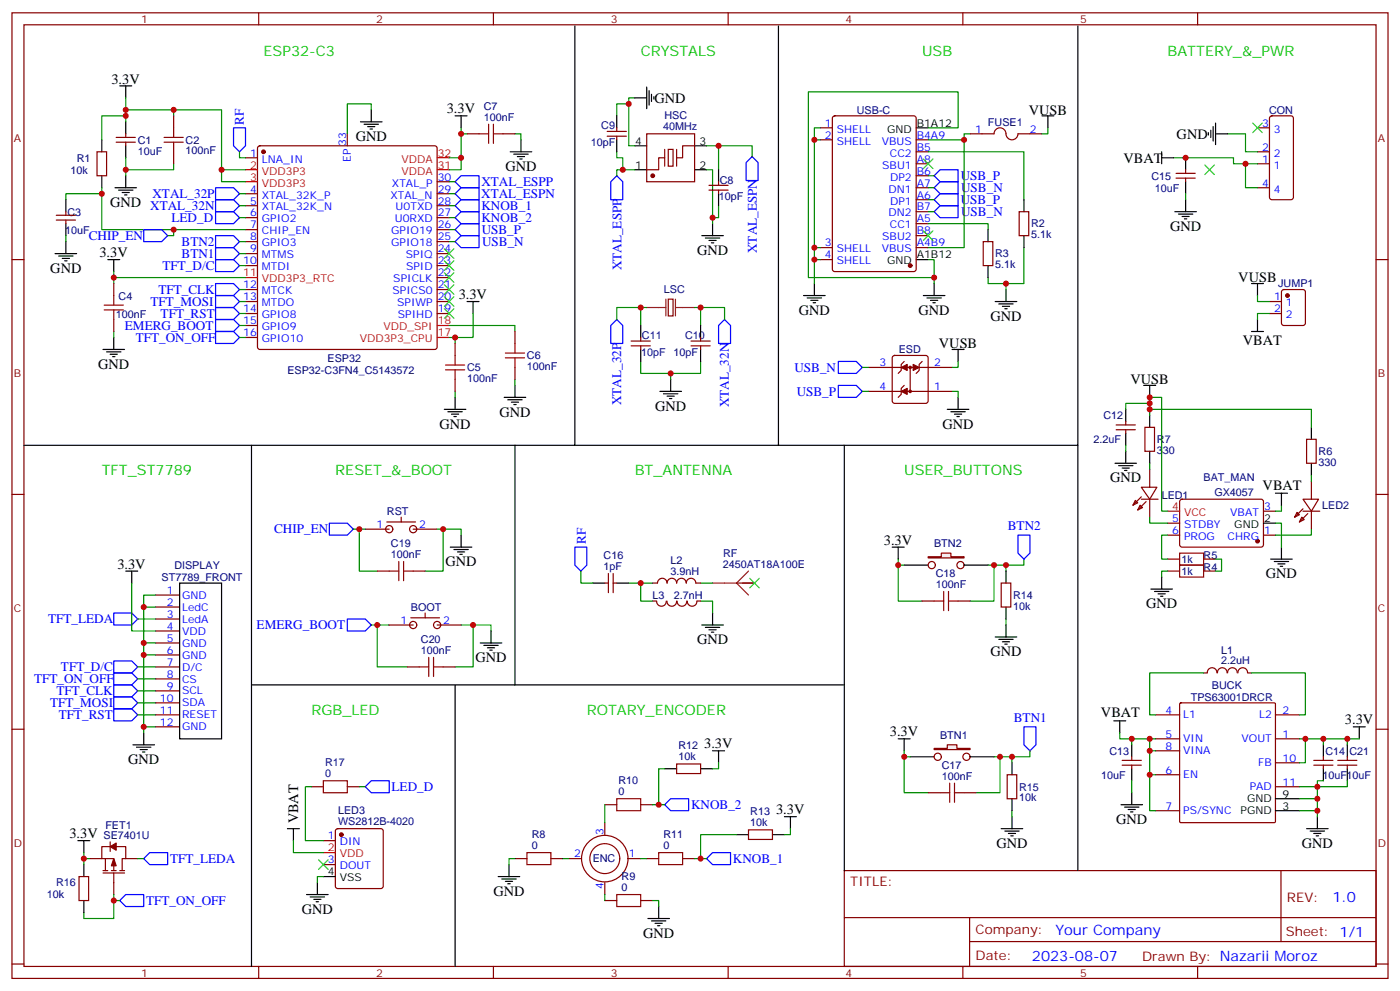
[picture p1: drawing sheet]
<svg xmlns="http://www.w3.org/2000/svg" width="412mm" height="292mm" viewBox="0 0 412 292" stroke-linecap="round" stroke-linejoin="round" font-family="sans-serif">
<g fill="none" stroke="#870000" stroke-width=".35">
<path d="M3.5 3.8h405.4v284.3h-405.4zM7.1 7.3h398.2v277.3h-398.2zM76.2 3.8v3.5M145.3 3.8v3.5M214.5 3.8v3.5M283.6 3.8v3.5M352.8 3.8v3.5M102.3 39.4v3.5M241.7 37.6h3.5M245.4 34.3l.5-.2h23.3l.6 .4 .1 44.8-.5 .6-23.5 .1-.7-.5v-44.7zM72.3 46.5h3.5M72.3 57h3.5"/>
<path d="M76.1 43.1l.5-.2h51.5l.5 .2 .2 .5v58.6l-.3 .5-.4 .2h-51.5l-.5-.2-.3-.5v-58.6zM128.8 57h3.5M128.8 53.5h3.5M241.7 41.2h3.5M269.9 41.2h3.5M269.9 44.7h3.5M269.9 48.2h3.5M269.9 51.8h3.5M269.9 55.3h3.5M269.9 58.8h3.5M3.5 76.4h3.6M72.3 60.6h3.5"/>
<path d="M72.3 64.1h3.5M72.3 67.6h3.5M72.3 71.2h3.5M72.3 74.7h3.5M72.3 78.2h3.5M128.8 60.6h3.5M128.8 64.1h3.5M128.8 67.6h3.5M128.8 71.2h3.5M128.8 74.7h3.5M128.8 78.2h3.5M241.7 76.4h3.5"/>
<path d="M241.7 72.9h3.5M269.9 72.9h3.5M269.9 62.3h3.5M269.9 65.9h3.5M269.9 69.4h3.5M405.3 76.4h3.6M72.3 85.3h3.5M72.3 88.8h3.5M72.3 92.3h3.5M72.3 95.8h3.5M72.3 99.4h3.5M128.8 85.3h3.5"/>
<path d="M128.8 88.8h3.5M128.8 92.3h3.5M128.8 81.7h3.5M262.8 115.3h2.7M262.8 108.2h2.7M266.3 113.5l-.8 .9v1.7l-.9 .9M266.3 106.4l-.8 .9v1.8l-.9 .9M267.2 115.3h6.2M267.2 108.2h1.8M268.1 108.2v7.1M270.8 108.2h2.6M271.6 106.4l-.8 .9v1.8l-.9 .9"/>
<path d="M3.5 145.6h3.6M405.3 145.6h3.6M3.5 214.7h3.6M405.3 214.7h3.6M248.7 256.4h156.6v28.2h-156.6zM377.3 256.4v20.9M248.7 270.2h156.5M285.6 277.3h119.6M285.6 270.2v14.1M3.5 283.9h3.6M76.2 284.6v3.5M145.3 284.6v3.5"/>
<path d="M214.5 284.6v3.5M283.6 284.6v3.5M352.8 284.6v3.5M405.3 283.9h3.6"/>
</g>
<g fill="#870000" stroke="#870000" stroke-width=".35">
<circle cx="77.6" cy="44.7" r=".53"/>
<circle cx="268.1" cy="78.2" r=".53"/>
</g>
<path d="M72.3 50h3.5M72.3 53.5h3.5M128.8 50h3.5M128.8 46.5h3.5M72.3 81.7h3.5M128.8 99.4h3.5M128.8 95.8h3.5" fill="none" stroke="#f00" stroke-width=".35"/>
<path d="M269.9 37.6h3.5M269.9 76.4h3.5" fill="none" stroke="#000" stroke-width=".35"/>
<g fill="#850000" stroke="#870000" stroke-width=".35">
<path d="M265.5 115.3l1.7-.9v1.7z"/>
<path d="M265.5 108.2l1.7-.9v1.8z"/>
<path d="M269 107.3l1.8 .9-1.8 .9z"/>
</g>
<path d="M263.1 104.9l.4-.2h9.2l.5 .2 .2 .5v12.7l-.2 .5-.5 .2h-9.2l-.5-.3-.2-.4v-12.7z" fill="none" stroke="#870000" stroke-width=".35"/>
<g fill="#850000" stroke="#870000" stroke-width=".35">
<circle cx="268.1" cy="115.3" r=".35"/>
<circle cx="268.1" cy="108.2" r=".35"/>
</g>
<g fill="none" stroke="#870000" stroke-width=".35">
<path d="M370.4 37.6h3.5M374.2 34.3l.4-.2h5.7l.6 .4 .1 23.6-.5 .7h-5.9l-.6-.5-.1-23.5zM370.4 48.2h3.5M370.4 44.7h3.5M370.4 55.3h3.5M255.8 115.3h7M255.8 108.2h7M273.4 115.3h7.1M273.4 108.2h7.1M95.2 247.5h3.6M95.2 254.6h3.6M99 244.2l.5-.2h12.7l.5 .2 .2 .5v16.2l-.2 .5-.5 .3h-12.7l-.5-.3-.2-.5v-16.2z"/>
<path d="M167.6 252.8h3.5M178.2 242.3v3.5M178.2 259.9v3.5M185.2 252.8h3.5"/>
<circle cx="178.2" cy="252.8" r="6.8"/>
</g>
<circle cx="100.5" cy="245.8" r=".53" fill="#870000" stroke="#870000" stroke-width=".35"/>
<path d="M95.2 251.1h3.6" fill="none" stroke="#f00" stroke-width=".35"/>
<path d="M268.1 222.8h7.1M95.2 258.1h3.6" fill="none" stroke="#000" stroke-width=".35"/>
<circle cx="178.2" cy="252.8" r="4.4" fill="none" stroke="#900" stroke-width=".35"/>
<path d="M275.2 220.4h3.8v-1.1h2.9v1.1h3.9v.3h-10.6z" fill="#f0f0f0" stroke="#870000" stroke-width=".35"/>
<g fill="none" stroke="#870000" stroke-width=".35">
<path d="M37 39.4v1.1M190.5 39.4h14.1v14.1h-14.1zM34.2 41.9h5.7M34.2 40.5h5.7M37 41.9v1M195.8 46.5h-1.8v3.5h-3.5M196.8 44h1.5v4.9h-1.5zM204.6 42.9h-3.5v3.6h-1.8M346.4 51h5.7M346.4 52.5h5.7M349.2 50v1M349.2 52.5v1"/>
<path d="M196.8 88.1h1.5v4.9h-1.5zM373.9 88.8h3.6M373.9 92.3h3.6M377.7 85.5l.5-.2h5.6l.7 .4v9.4l-.4 .7h-5.9l-.7-.4v-9.4zM107.6 155.8h7.1M113.9 153.7h8.5M118.2 152.3v1.4M121.7 155.8h7.1M178.2 237h3.5M188.7 237h3.6M26.5 252.8h3.5M30.3 257.1h6.4"/>
<path d="M30.3 256.4h1.4M31 252.8v3.6M32.5 249.3h-2.5v3.5h3.5v3.6M32.5 247.9v2.8M32.8 256.4h1.4M33.5 257.1v6.3M34.2 249.3h2.8v3.5h-1v3.6M35.3 256.4h1.4M37 252.8h3.6M151.7 252.8h3.5M162.3 252.8h3.5M190.5 252.8h3.5"/>
<path d="M201.1 252.8h3.5M178.2 265.2h3.5M188.7 265.2h3.6"/>
<circle cx="114.7" cy="155.8" r="1.06"/>
<circle cx="121.7" cy="155.8" r="1.06"/>
<circle cx="276.2" cy="222.8" r="1.06"/>
<circle cx="284.7" cy="222.8" r="1.06"/>
</g>
<g fill="none" stroke="#000" stroke-width=".35">
<path d="M169.3 7.7v123.4h-162.2M229.3 7.7v123.4h-60M317.5 7.7v123.4h-88.2M35.3 25.3h3.5M37 25.3v3.5M37 35.9v3.5M106.2 35.9h6.3M107.2 36.6h4.3M108.3 37.3h2.1M109 38h.7M109.4 32.3v3.6M134.1 34.1h3.5"/>
<path d="M135.8 34.1v3.5M187 28.8h3.5M190.5 25.6v6.4M191.2 26.7v4.2M191.9 27.8v2.1M192.6 28.5v.7M33.9 55.3h6.3M34.9 56h4.3M36 56.7h2.1M36.7 57.4h.7M37 42.9v3.6M37 51.8v3.5"/>
<path d="M150.3 44.7h6.3M151.3 45.4h4.3M152.4 46.1h2.1M153.1 46.8h.7M153.5 41.2v3.5M187 50h3.5M187 42.9h3.5M204.6 50h3.5M204.6 42.9h3.5M349.2 46.5v3.5M349.2 53.5v3.5M349.2 58.8v3.5"/>
<path d="M31.7 76.4h3.6M33.5 76.4v3.6M206.7 69.4h6.4M207.8 70.1h4.2M208.8 70.8h2.2M209.5 71.5h.8M209.9 65.9v3.5M346.1 62.3h6.3M347.1 63h4.3M348.2 63.7h2.1M348.9 64.5h.7M33.5 99.4v3.5"/>
<path d="M272 87h6.3M273 87.7h4.3M274.1 88.4h2.1M274.8 89.1h.7M275.2 83.5v3.5M293.2 88.8h6.3M294.2 89.5h4.2M295.3 90.2h2.1M296 90.9h.7M296.3 85.3v3.5M368.7 97.6h3.5M368.7 83.5h3.5"/>
<path d="M370.4 83.5v3.5M370.4 94.1v3.5M30.3 102.9h6.4M31.4 103.6h4.2M32.5 104.3h2.1M33.2 105h.7M148.5 117h6.4M149.6 117.7h4.2M150.6 118.4h2.2M151.3 119.1h.7M151.7 113.5v3.5M194.4 115.3h6.3"/>
<path d="M195.4 116h4.3M196.5 116.7h2.1M197.2 117.4h.7M197.6 111.7v3.6M280.5 102.9h3.5M282.2 102.9v3.5M282.2 117v3.5M74.1 131.1v153.5M151.7 131.1v70.6h-77.6M279 120.5h6.4M280.1 121.2h4.2M281.2 122h2.1"/>
<path d="M281.9 122.7h.7M317.5 131.1v125.3M262.8 161.1h3.5M264.6 161.1v3.5M266.3 166.4h7.1M293.2 187.6h6.3M294.2 188.3h4.2M295.3 189h2.1M296 189.7h.7M296.3 184v3.6M264.6 217.6h3.5M266.3 217.6v3.5"/>
<path d="M285.8 222.8h7M22.9 247.5h3.6M24.7 247.5v3.6M146.8 258.1h6.3M147.8 258.8h4.2M148.9 259.5h2.1M149.9 254.6v3.5M294.9 244h6.4M296 244.7h4.2M297 245.4h2.2M297.7 246.1h.7M298.1 240.5v3.5"/>
<path d="M149.6 260.2h.7M190.9 270.5h6.3M191.9 271.2h4.2M193 271.9h2.1M193.7 272.6h.7M194 266.9v3.6"/>
</g>
<g fill="none" stroke="#00f" stroke-width=".35">
<path d="M68.8 37.6h3.5v5.3l-1.7 1.8-1.8-1.8zM63.5 55.3h5.3l1.8 1.7-1.8 1.8h-5.3zM63.5 58.8h5.3l1.8 1.8-1.8 1.7h-5.3zM134.1 53.5l1.7-1.7h5.3v3.5h-5.3zM134.1 57l1.7-1.7h5.3v3.5h-5.3zM181.7 51.8l1.7 1.7v5.3h-3.5v-5.3zM221.5 46.1l1.8 1.8v5.3h-3.5v-5.3zM275.2 58.8l1.7-1.8h5.3v3.6h-5.3zM275.2 55.3l1.7-1.8h5.3v3.5h-5.3zM275.2 51.8l1.7-1.8h5.3v3.5h-5.3zM134.1 67.6l1.7-1.7h5.3v3.5h-5.3zM134.1 60.6l1.7-1.8h5.3v3.5h-5.3z"/>
<path d="M134.1 64.1l1.7-1.8h5.3v3.6h-5.3zM135.8 69.4h5.3v3.5h-5.3l-1.7-1.7zM275.2 62.3l1.7-1.7h5.3v3.5h-5.3zM63.5 87h5.3l1.8 1.8-1.8 1.8h-5.3zM63.5 83.5h5.3l1.8 1.8-1.8 1.7h-5.3zM63.5 90.6h5.3l1.8 1.7-1.8 1.8h-5.3zM63.5 97.6h5.3l1.8 1.8-1.8 1.7h-5.3zM181.7 94.1l1.7 1.7v5.3h-3.5v-5.3zM213.4 94.1l1.8 1.7v5.3h-3.5v-5.3zM246.9 106.4h5.3l1.8 1.8-1.8 1.8h-5.3zM246.9 113.5h5.3l1.8 1.8-1.8 1.7h-5.3zM299.9 157.6h3.5v5.3l-1.8 1.7-1.7-1.7z"/>
<path d="M169.3 161.1h3.6v5.3l-1.8 1.8-1.8-1.8zM301.6 214h3.6v5.3l-1.8 1.8-1.8-1.8zM197.6 235.2h5.2v3.5h-5.2l-1.8-1.7zM42.3 252.8l1.8-1.7h5.3v3.5h-5.3zM208.1 252.8l1.8-1.7h5.3v3.5h-5.3zM35.3 265.2l1.7-1.8h5.3v3.5h-5.3z"/>
</g>
<g fill="none" stroke="#008700" stroke-width=".35">
<path d="M37 28.8v3.5M51.2 34.1v-1.8h14.1v17.7h7M51.2 32.3h-14.2v3.6M109.4 32.3v-1.7h-7.1v8.8M135.8 37.6v1.8M137.6 39.4h-1.8v7.1h-3.5M151.7 39.4h1.8v1.8M185.2 30.6h-3.5v3.5M187 28.8h-1.8v14.1h1.8M273.4 37.6h8.8v-10.5h-44.1v54.6h37.1M285.8 39.4h-1.8v1.8h-10.6M361.6 39.4h5.3v5.3h3.5"/>
<path d="M37 46.5v3.5h14.2v-1.8M37 50v1.8M65.3 50v3.5h7M70.6 44.7v1.8h1.7M70.6 57h1.7M132.3 57h1.8M132.3 53.5h1.8M135.8 46.5v3.5h-3.5M181.7 44.7v1.8h1.7v3.5M187 50h-5.3v1.8M208.1 42.9h13.4v3.2M208.1 50h1.8v15.9"/>
<path d="M211.7 42.9v7.1M273.4 44.7h28.2v14.1M273.4 55.3h1.8M273.4 58.8h1.8M273.4 51.8h1.8M284 41.2v31.7h-10.6M345.7 46.5h17.7v1.7h7M349.2 57v1.8M33.5 80v1.7h38.8M70.6 60.6h1.7M132.3 60.6h1.8M132.3 71.2h1.8"/>
<path d="M132.3 67.6h1.8M132.3 64.1h1.8M211.7 60.6v3.5h-1.8M273.4 76.4h1.8v7.1M273.4 65.9h17.6v1.7M273.4 62.3h1.8M301.6 72.9v10.6h-5.3M33.5 81.7v1.8M33.5 97.6v1.8M70.6 88.8h1.7M70.6 85.3h1.7M70.6 92.3h1.7"/>
<path d="M70.6 99.4h1.7M132.3 95.8h19.4v1.8M188.7 90.6v5.2M190.5 90.6h-8.8v3.5M204.6 90.6h8.8v3.5M206.4 90.6v5.2M291 81.7v1.8h5.3v1.8M370.4 87v1.8h3.5M373.9 92.3h-3.5v1.8M151.7 111.7v1.8M188.7 106.4v3.6h8.9M206.4 106.4v3.6h-8.8v1.7"/>
<path d="M254 108.2h1.8M254 115.3h1.8M280.5 115.3h1.7v1.7M282.2 106.4v1.8h-1.7M264.6 166.4v10.6h7M264.6 164.6v1.8h1.7M291 166.4h1.8v10.6h-7M292.8 166.4h3.5v1.8M301.6 164.6v1.8h-5.3M296.3 182.3v1.7M178.2 237v5.3M266.3 221.1v1.7h1.8"/>
<path d="M266.3 222.8v10.6h7.1M292.8 222.8h1.8v10.6h-7.1M294.6 222.8h3.5v1.8M298.1 238.7v1.8M303.4 221.1v1.7h-5.3M24.7 251.1v1.7h1.8M40.6 252.8h1.7M165.8 252.8h1.8M188.7 252.8h1.8M204.6 252.8h3.5M33.5 263.4v7.1h-8.8v-1.8M33.5 265.2h1.8"/>
<path d="M178.2 263.4v1.8"/>
</g>
<path d="M190.5 90.6h5.6M196.1 88.1v4.9M199 90.6h5.6M199 88.1v4.9" fill="none" stroke="#8c2424" stroke-width=".35"/>
<g fill="#870000" stroke="#870000" stroke-width=".35">
<path d="M33.5 252.8l.7 2.2h-1.4z"/>
<path d="M32.5 249.3l1.7-1.1v2.2z"/>
<circle cx="192.3" cy="51.8" r=".53"/>
<circle cx="379.2" cy="87" r=".53"/>
</g>
<path d="M195.8 44v4.9M199.3 44v4.9" fill="none" stroke="#871200" stroke-width=".35"/>
<g fill="none" stroke="#3c3" stroke-width=".35">
<path d="M369 36.2l2.8 2.9M371.8 36.2l-2.8 2.9M272 46.8l2.8 2.8M274.8 46.8l-2.8 2.8M354.9 48.6l2.8 2.8M357.7 48.6l-2.8 2.8M130.9 73.3l2.8 2.8M130.9 76.8l2.8 2.8M133.7 73.3l-2.8 2.8M133.7 76.8l-2.8 2.8M272 68l2.8 2.8M274.8 68l-2.8 2.8"/>
<path d="M130.9 90.9l2.8 2.8M130.9 80.3l2.8 2.8M130.9 83.9l2.8 2.8M130.9 87.4l2.8 2.8M133.7 90.9l-2.8 2.8M133.7 80.3l-2.8 2.8M133.7 83.9l-2.8 2.8M133.7 87.4l-2.8 2.8"/>
</g>
<path d="M181.7 235.2h7v3.5h-7zM155.2 251.1h7.1v3.5h-7.1zM194 251.1h7.1v3.5h-7.1zM181.7 263.4h7v3.5h-7z" fill="none" stroke="#a10000" stroke-width=".35"/>
<path d="M273.4 163.9h3.9v-1h2.8v1h3.9v.4h-10.6z" fill="#f0f0f0" stroke="#870000" stroke-width=".35"/>
<g fill="none" stroke="#870000" stroke-width=".35">
<path d="M51.2 34.1v3.5M137.6 39.4h3.5M148.2 39.4h3.5M178.9 38.7h5.6M181.7 37.6v1.1M285.8 39.4h7a1.82 1.82 0 0 1 2.1-1.7 1.82 1.82 0 0 1 1.5 2.2 1.76 1.76 0 0 0 1.9 1.3 1.76 1.76 0 0 0 1.6-1.8h7M28.6 44.7h2.8v7.1h-2.8zM51.2 44.7v3.5M178.9 40.1h5.6M181.7 40.1v1.1M208.8 56h5.7M208.8 54.6h5.7"/>
<path d="M211.7 53.5v1.1M211.7 56v1M16.6 64.8h5.6M16.6 63.4h5.6M19.4 62.3v1.1M19.4 64.8v1.1M289.6 71.2h2.9v7h-2.9zM300.2 62.3h2.8v7.1h-2.8zM33.5 83.5v3.5M33.5 94.1v3.5M151.7 97.6v3.5M188.7 99.4v1"/>
<path d="M206.4 99.4v1M134.1 101.1v3.6M134.1 111.7v3.6M151.7 108.2v3.5M185.9 101.8h5.7M185.9 100.4h5.7M188.7 101.8v1.1M203.6 101.8h5.6M203.6 100.4h5.6M206.4 101.8v1.1M328.8 125.1h5.6M328.8 126.5h5.6"/>
<path d="M331.6 124.1v1M331.6 126.5v1.1M337.3 125.8h2.8v7.1h-2.8zM338.7 138.2v5.3M384.9 129.4h2.8v7h-2.8zM334.4 147.4l.7 .7-1.4 .7zM335.8 148.8l.7 .7-1.4 .7zM336.2 143.5h4.6l-2.1 3.5zM336.2 146.3l-2.5 2.5M336.2 147h4.9M337.6 147.7l-2.5 2.5M338.7 147v5.3"/>
<path d="M344 157.6h3.5M344 154.1h3.5M347.7 147.2l.5-.2 23.5 .1 .5 .6-.1 13-.6 .4-23.6-.1-.4-.6v-12.7zM372.2 157.6h3.5M372.2 150.5h3.5M382.1 150.9l.7 .7-1.4 .7zM383.5 152.3l.7 .7-1.4 .7zM383.8 147h4.6l-2.1 3.5zM383.8 150.5h5M383.8 149.8l-2.4 2.5M385.2 151.2l-2.4 2.5M386.3 141.7v5.3"/>
<path d="M386.3 150.5v5.3M45.9 178.8h7M45.9 175.2h7M111.1 168.2h3.6M121.7 168.2h3.5M178.2 171.7h1M179.2 168.9v5.6M180.6 171.7h1.1M180.6 168.9v5.6M192.3 171.7h1.4a1.41 1.41 0 0 1 1.4-1.4 1.41 1.41 0 0 1 1.4 1.4M192.3 177h1M193.4 177a1.41 1.41 0 0 0 1.4 1.5 1.41 1.41 0 0 0 1.5-1.5"/>
<path d="M196.5 177a1.41 1.41 0 0 0 1.4 1.5 1.41 1.41 0 0 0 1.4-1.5M196.5 171.7a1.41 1.41 0 0 1 1.4-1.4 1.41 1.41 0 0 1 1.4 1.4M199.3 171.7a1.41 1.41 0 0 1 1.4-1.4 1.41 1.41 0 0 1 1.4 1.4M199.5 177a1.41 1.41 0 0 0 1.4 1.5 1.41 1.41 0 0 0 1.4-1.5M202.1 171.7a1.41 1.41 0 0 1 1.5-1.4 1.41 1.41 0 0 1 1.4 1.4M202.5 177a1.41 1.41 0 0 0 1.4 1.5 1.41 1.41 0 0 0 1.4-1.5M205 171.7h1.4M205.3 177h1.1M217 171.7h5.2M271.6 177h3.6M282.2 177h3.6M294.9 171.7h2.8v7.1h-2.8z"/>
<path d="M344 164.6h3.5M344 168.2h3.5M354.5 164.6h3.6M354.5 168.2h3.6M45.9 199.9h7M45.9 196.4h7M45.9 192.9h7M45.9 189.3h7M45.9 185.8h7M45.9 182.3h7M114.7 184h7M119.9 196.4h3.6"/>
<path d="M121 181.9h8.5M125.2 180.5v1.4M128.8 184h7M130.5 196.4h3.6M354.5 198.2h1.1M355.6 198.1a1.41 1.41 0 0 1 1.4-1.5 1.41 1.41 0 0 1 1.5 1.5M358.6 198.1a1.41 1.41 0 0 1 1.4-1.5 1.41 1.41 0 0 1 1.4 1.5M361.6 198.1a1.41 1.41 0 0 1 1.4-1.5 1.41 1.41 0 0 1 1.4 1.5M364.7 198.1a1.41 1.41 0 0 1 1.4-1.5 1.41 1.41 0 0 1 1.4 1.5M367.6 198.2h1.1M45.9 210.5h7M45.9 214h7"/>
<path d="M45.9 207h7M45.9 203.4h7M340.4 217.6h7.1M340.4 210.5h7.1M347.5 207.1l.3-.1h27.6l.3 .1v34.8l-.2 .3-27.7 .1-.3-.2zM375.7 217.6h7.1M375.7 210.5h7.1M91.7 231.7h3.5M102.3 231.7h3.5M199.3 225h7.1v2.8h-7.1zM273.4 233.4h3.5M284 233.4h3.5"/>
<path d="M296.7 228.1h2.8v7.1h-2.8zM330.6 225.3h5.6M330.6 223.9h5.6M333.4 222.8v1.1M333.4 225.3v1.1M340.4 228.1h7.1M340.4 238.7h7.1M340.4 221.1h7.1M375.7 224.6h7.1M375.7 231.7h7.1M387 225.3h5.6M387 223.9h5.6"/>
<path d="M389.8 222.8v1.1M389.8 225.3v1.1M394.1 225.3h5.6M394.1 223.9h5.6M396.9 222.8v1.1M396.9 225.3v1.1M23.3 258.1h2.8v7.1h-2.8zM220.5 244.4h7v2.8h-7z"/>
<circle cx="274.5" cy="166.4" r="1.06"/>
<circle cx="282.9" cy="166.4" r="1.06"/>
<circle cx="121.7" cy="184" r="1.06"/>
<circle cx="128.8" cy="184" r="1.06"/>
</g>
<g fill="none" stroke="#000" stroke-width=".35">
<path d="M181.7 34.1v3.5M306.9 34.1h3.5M308.7 34.1v3.5M356 39.1v.7M356.7 38.3v2.2M357.4 37.3v4.2M358.1 39.4h3.5M358.1 36.2v6.4M19.4 58.8v3.5M30 41.2v3.5M30 51.8v3.5M181.7 41.2v3.5"/>
<path d="M211.7 50v3.5M211.7 57v3.6M301.6 58.8v3.5M342.2 44.7v3.5M342.2 46.5h3.5M16.2 74.7h6.4M17.3 75.4h4.2M18.3 76.1h2.2M19 76.8h.8M19.4 65.9v3.5M19.4 71.2v3.5M291 67.6v3.6"/>
<path d="M291 78.2v3.5M301.6 69.4v3.5M137.6 88.8h3.5M139.3 88.8v3.5M188.7 95.8v3.6M206.4 95.8v3.6M236.7 87h6.4M237.8 87.7h4.2M238.8 88.4h2.1M239.5 89.1h.7M239.9 83.5v3.5M134.1 117v3.5"/>
<path d="M188.7 102.9v3.5M206.4 102.9v3.5M336.9 113.5h3.5M338.7 113.5v3.5M130.9 120.5h6.3M131.9 121.2h4.3M133 122h2.1M133.7 122.7h.7M248.7 131.1v125.3M328.4 136.4h6.4M329.5 137.1h4.2M330.6 137.8h2.1"/>
<path d="M331.3 138.5h.7M331.6 120.5v3.6M331.6 127.6v3.5M331.6 132.9v3.5M338.7 122.3v3.5M338.7 132.9v3.5M386.3 125.8v3.6M386.3 136.4v3.5M135.8 157.6v3.5M372.2 154.1h3.5M375.7 145.2h3.5M377.5 145.2v3.6"/>
<path d="M37 168.2h3.6M38.8 168.2v3.5M52.9 171.7h12.4v45.9h-12.4zM132.6 161.1h6.4M133.7 161.8h4.2M134.8 162.5h2.1M135.5 163.2h.7M174.6 171.7h3.6M181.7 171.7h3.5M284 166.4h7M296.3 168.2v3.5M296.3 178.8v3.5"/>
<path d="M339 173.5h6.4M340.1 174.2h4.2M341.1 174.9h2.2M341.8 175.6h.7M342.2 169.9v3.6M374.3 164.6h6.3M375.4 165.3h4.2M376.4 166.1h2.1M377.1 166.8h.7M377.5 161.1v3.5M141.5 189.3h6.3M142.5 190h4.3"/>
<path d="M143.6 190.7h2.1M144.3 191.5h.7M144.6 185.8v3.5M206.7 184h6.4M207.8 184.7h4.2M208.8 185.5h2.2M209.5 186.2h.8M209.9 180.5v3.5M39.2 219.3h6.3M42.3 215.8v3.5M134.1 201.7v82.9M151.7 201.7h97"/>
<path d="M328.1 212.3h3.5M329.8 212.3v3.5M333.4 219.3v3.5M389.8 219.3v3.5M396.9 219.3v3.5M398.6 214h3.6M400.4 214v3.6M40.2 220h4.2M41.3 220.7h2.1M42 221.4h.7M195.8 226.4h3.5M206.4 226.4h3.5"/>
<path d="M209.9 221.1h3.5M211.7 221.1v3.5M298.1 224.6v3.5M298.1 235.2v3.5M330.2 237h6.3M331.3 237.7h4.2M332.3 238.4h2.1M333 239.1h.7M333.4 226.4v3.5M333.4 233.4v3.6M375.7 238.7h7.1M375.7 235.2h7.1"/>
<path d="M389.8 226.4v3.5M396.9 226.4v3.5M24.7 254.6v3.5M84.7 244h3.5M86.4 244v3.5M93.5 259.9v3.5M217 245.8h3.5M227.5 245.8h3.6M231.1 240.5h3.5M232.8 240.5v3.5M384.9 244h6.3M385.9 244.7h4.3"/>
<path d="M387 245.4h2.1M387.7 246.1h.7M388.1 240.5v3.5M24.7 265.2v3.5M90.3 263.4h6.4M91.4 264.1h4.2M92.4 264.8h2.1M93.1 265.5h.7"/>
</g>
<g fill="none" stroke="#00f" stroke-width=".35">
<path d="M42.3 67.6h5.3l1.8 1.8-1.8 1.8h-5.3zM63.5 76.4h5.3l1.8 1.8-1.8 1.8h-5.3zM63.5 72.9h5.3l1.8 1.8-1.8 1.7h-5.3zM63.5 69.4h5.3l1.8 1.8-1.8 1.7h-5.3zM63.5 62.3h5.3l1.8 1.8-1.8 1.8h-5.3zM63.5 94.1h5.3l1.8 1.7-1.8 1.8h-5.3zM97 154.1h5.3l1.8 1.7-1.8 1.8h-5.3zM33.5 198.2h5.3l1.8 1.7-1.8 1.8h-5.3zM33.5 194.6h5.3l1.8 1.8-1.8 1.8h-5.3zM33.5 180.5h5.3l1.8 1.8-1.8 1.7h-5.3zM102.3 182.3h5.3l1.8 1.7-1.8 1.8h-5.3zM33.5 208.7h5.3l1.8 1.8-1.8 1.8h-5.3z"/>
<path d="M33.5 205.2h5.3l1.8 1.8-1.8 1.7h-5.3zM33.5 201.7h5.3l1.8 1.7-1.8 1.8h-5.3zM107.6 231.7l1.8-1.8h5.3v3.5h-5.3z"/>
</g>
<g fill="none" stroke="#008700" stroke-width=".35">
<path d="M37 34.1h-7v7.1M241.7 37.6h-1.8v45.9M308.7 37.6v1.8h-1.8M30 55.3v12.3h42.3M30 57h-10.6v1.8M239.9 41.2h1.8M366.9 48.2v7.1h3.5M19.4 69.4v1.8M51.2 67.6v1.8h-1.8M70.6 78.2h1.7M70.6 74.7h1.7M70.6 71.2h1.7"/>
<path d="M70.6 64.1h1.7M239.9 76.4h1.8M239.9 72.9h1.8M70.6 95.8h1.7M132.3 99.4h1.8v1.7M139.3 92.3v7.1h-5.2M134.1 115.3v1.7M338.7 118.8h-7.1v1.7M331.6 131.1v1.8M338.7 122.3v-5.3h3.5v33.5h1.8M338.7 120.5h47.6v5.3M338.7 136.4v1.8"/>
<path d="M386.3 139.9v1.8M104.1 155.8h3.5M105.8 155.8v12.4h5.3M128.8 155.8h1.7v12.4h-5.3M130.5 155.8h5.3v1.8M338.7 152.3v1.8h5.3M344 157.6h-1.8v7h1.8M375.7 154.1h1.8v7M377.5 148.8v1.7h-1.8M386.3 155.8v1.8h-10.6M38.8 171.7v14.1h7.1M45.9 178.8h-3.6v10.5"/>
<path d="M45.9 175.2h-3.6v3.6M171.1 168.2v3.5h3.5M185.2 171.7h7.1M188.7 171.7v5.3h3.6M206.4 177h3.5v3.5M206.4 171.7h3.5M344 168.2h-1.8v1.7M358.1 164.6h1.7v3.6h-1.7M40.6 199.9h5.3M40.6 196.4h5.3M40.6 182.3h5.3M45.9 192.9h-3.6v21.1"/>
<path d="M45.9 189.3h-3.6v3.6M109.4 184h5.3M111.1 184v12.4h8.8M135.8 184h3.5v12.4h-5.2M139.3 184h5.3v1.8M354.5 198.2h-15.8v12.3h1.7M368.7 198.2h15.8v12.3h-1.7M40.6 210.5h5.3M40.6 207h5.3M40.6 203.4h5.3M45.9 214h-3.6v1.8M329.8 215.8v1.8h3.6"/>
<path d="M338.7 217.6v3.5h1.7M340.4 217.6h-7v1.7M382.8 217.6h7v1.7M384.5 217.6v7h-1.7M389.8 217.6h10.6M396.9 217.6v1.7M91.7 231.7h-1.7v15.8h5.2M105.8 231.7h1.8M192.3 237h3.5M195.8 226.4h-1.8v10.6M211.7 224.6v1.8h-1.8M333.4 229.9v3.5"/>
<path d="M338.7 221.1v7h1.7M338.7 228.1v10.6h1.7M382.8 238.7h5.3v1.8M382.8 235.2h5.3v3.5M382.8 231.7h5.3v3.5M389.8 229.9h-1.7v1.8h8.8v-1.8M24.7 252.8v1.8M86.4 247.5v3.6h8.8M95.2 258.1h-1.7v1.8M151.7 252.8h-1.8v1.8M217 245.8h-10.6v7M232.8 244v1.8h-1.7"/>
<path d="M192.3 265.2h1.7v1.7"/>
</g>
<path d="M220.8 170.3l2.9 2.8M223.7 170.3l-2.9 2.8M93.8 253.2l2.9 2.8M96.7 253.2l-2.9 2.8" fill="none" stroke="#3c3" stroke-width=".35"/>
<g fill="none" stroke="#a10000" stroke-width=".35">
<path d="M51.2 37.6v2.9M141.1 39.4h2.8M143.9 36.6v5.6M145.3 36.6v5.6M145.3 39.4h2.9M48.3 41.9h5.7M48.3 40.5h5.7M51.2 41.9v2.8M30.7 91.3h5.6M30.7 89.9h5.6M33.5 87v2.9M33.5 91.3v2.8"/>
<path d="M131.2 108.9h5.7M131.2 107.5h5.7M134.1 104.7v2.8M134.1 108.9v2.8M148.9 105.4h5.6M148.9 104h5.6M151.7 101.1v2.9M151.7 105.4v2.8M114.7 168.2h2.8M117.5 165.3v5.7M118.9 165.3v5.7M118.9 168.2h2.8"/>
<path d="M275.2 177h2.8M278 174.2v5.6M279.4 174.2v5.6M279.4 177h2.8M347.5 162.9h7v3.5h-7zM347.5 166.4h7v3.5h-7zM123.5 196.4h2.8M126.3 193.6v5.6M127.7 193.6v5.6M127.7 196.4h2.8M95.2 229.9h7.1v3.5h-7.1zM276.9 233.4h2.9"/>
<path d="M279.8 230.6v5.7M281.2 230.6v5.7M281.2 233.4h2.8"/>
</g>
<circle cx="370.4" cy="159.3" r=".53" fill="#870000" stroke="#870000" stroke-width=".35"/>
<path d="M344 150.5h3.5" fill="none" stroke="#f00" stroke-width=".35"/>
<path d="M209.9 171.7h7.1M217 171.7l3.5 3.5M220.5 168.2l-3.5 3.5" fill="none" stroke="#8c2424" stroke-width=".35"/>
<g fill="#c00">
<circle cx="51.2" cy="32.3" r=".88"/>
<circle cx="37" cy="50" r=".88"/>
<circle cx="37" cy="32.3" r=".88"/>
<circle cx="135.8" cy="46.5" r=".88"/>
<circle cx="135.8" cy="39.4" r=".88"/>
<circle cx="188.7" cy="90.6" r=".88"/>
<circle cx="206.4" cy="90.6" r=".88"/>
<circle cx="197.6" cy="110" r=".88"/>
<circle cx="211.7" cy="42.9" r=".88"/>
<circle cx="209.9" cy="64.1" r=".88"/>
<circle cx="183.4" cy="50" r=".88"/>
<circle cx="185.2" cy="30.6" r=".88"/>
<circle cx="275.2" cy="81.7" r=".88"/>
<circle cx="284" cy="41.2" r=".88"/>
<circle cx="296.3" cy="83.5" r=".88"/>
<circle cx="349.3" cy="46.5" r=".88"/>
<circle cx="65.3" cy="50" r=".88"/>
<circle cx="33.5" cy="265.2" r=".88"/>
<circle cx="266.3" cy="222.8" r=".88"/>
<circle cx="294.6" cy="222.8" r=".88"/>
<circle cx="298.1" cy="222.8" r=".88"/>
<circle cx="296.3" cy="166.4" r=".88"/>
<circle cx="292.8" cy="166.4" r=".88"/>
<circle cx="264.6" cy="166.4" r=".88"/>
<circle cx="37" cy="34.1" r=".88"/>
<circle cx="105.8" cy="155.8" r=".88"/>
<circle cx="130.5" cy="155.8" r=".88"/>
<circle cx="33.5" cy="81.7" r=".88"/>
<circle cx="139.3" cy="184" r=".88"/>
<circle cx="24.7" cy="252.8" r=".88"/>
<circle cx="206.4" cy="252.8" r=".88"/>
<circle cx="194" cy="237" r=".88"/>
<circle cx="388.1" cy="238.7" r=".88"/>
<circle cx="388.1" cy="235.2" r=".88"/>
<circle cx="338.7" cy="217.6" r=".88"/>
<circle cx="338.7" cy="221.1" r=".88"/>
<circle cx="338.7" cy="228.1" r=".88"/>
<circle cx="388.1" cy="231.7" r=".88"/>
<circle cx="384.5" cy="217.6" r=".88"/>
<circle cx="389.8" cy="217.6" r=".88"/>
<circle cx="333.4" cy="217.6" r=".88"/>
<circle cx="338.7" cy="120.5" r=".88"/>
<circle cx="338.7" cy="118.8" r=".88"/>
<circle cx="134.1" cy="99.4" r=".88"/>
<circle cx="30" cy="57" r=".88"/>
<circle cx="51.2" cy="67.6" r=".88"/>
<circle cx="188.7" cy="171.7" r=".88"/>
<circle cx="338.7" cy="117" r=".88"/>
<circle cx="42.3" cy="214" r=".88"/>
<circle cx="42.3" cy="192.9" r=".88"/>
<circle cx="42.3" cy="189.3" r=".88"/>
<circle cx="42.3" cy="178.8" r=".88"/>
<circle cx="111.1" cy="184" r=".88"/>
<circle cx="239.9" cy="76.4" r=".88"/>
<circle cx="239.9" cy="72.9" r=".88"/>
<circle cx="239.9" cy="41.2" r=".88"/>
<circle cx="366.9" cy="48.2" r=".88"/>
<circle cx="396.9" cy="217.6" r=".88"/>
</g>
<g font-size="4.2" fill="#0c0">
<text x="77.6" y="16.5">ESP32-C3</text>
<text x="188.7" y="16.5">CRYSTALS</text>
<text x="271.6" y="16.5">USB</text>
<text x="344" y="16.5">BATTERY_&amp;_PWR</text>
<text x="30" y="139.9">TFT_ST7789</text>
<text x="98.8" y="139.9">RESET_&amp;_BOOT</text>
<text x="187" y="139.9">BT_ANTENNA</text>
<text x="266.3" y="139.9">USER_BUTTONS</text>
<text x="91.7" y="210.5">RGB_LED</text>
<text x="172.9" y="210.5">ROTARY_ENCODER</text>
</g>
<g font-size="4.2">
<text x="32.8" y="24.6">3.3V</text>
<text x="131.6" y="33.4">3.3V</text>
<text x="192.8" y="30.3">GND</text>
<text x="303" y="33.8">VUSB</text>
<text x="104.8" y="41.5">GND</text>
<text x="346.6" y="40.8">GND</text>
<text x="330.9" y="47.9">VBAT</text>
<text x="148.9" y="50.3">GND</text>
<text x="32.5" y="60.9">GND XTAL_32N</text>
<text x="344.7" y="68">GND</text>
<text x="29.3" y="75.7">3.3V</text>
<text x="205.3" y="75">GND</text>
<text x="14.8" y="80.3">GND</text>
<text x="364.8" y="83.2">VUSB</text>
<text x="135.1" y="88.1">3.3V</text>
<text x="235.3" y="92.7">GND</text>
<text x="270.6" y="92.7">GND</text>
<text x="291.7" y="94.4">GND</text>
<text x="366.1" y="101.5">VBAT</text>
<text x="276.6" y="102.6">VUSB</text>
<text x="28.9" y="108.5">GND</text>
<text x="333" y="113.2">VUSB</text>
<text x="147.1" y="122.7">GND</text>
<text x="193" y="120.9">GND</text>
<text x="129.5" y="126.2">GND</text>
<text x="277.6" y="126.2">GND</text>
<text x="327" y="142.1">GND</text>
<text x="371.9" y="144.1">VBAT</text>
<text x="260.3" y="160.4">3.3V</text>
<text x="34.6" y="167.5">3.3V</text>
<text x="131.2" y="166.8">GND</text>
<text x="372.9" y="170.3">GND</text>
<text x="337.6" y="179.1">GND</text>
<text x="205.3" y="189.7">GND</text>
<text x="140.1" y="195">GND</text>
<text x="291.7" y="193.2">GND</text>
<text x="324.3" y="211.2">VBAT</text>
<text x="396.2" y="213.3">3.3V</text>
<text x="207.4" y="220.4">3.3V</text>
<text x="262.1" y="216.9">3.3V</text>
<text x="37.7" y="225">GND</text>
<text x="228.6" y="239.8">3.3V</text>
<text x="87.8" y="242.5" transform="rotate(-90 87.8 242.5)">VBAT</text>
<text x="328.8" y="242.6">GND</text>
<text x="20.5" y="246.8">3.3V</text>
<text x="293.5" y="249.7">GND</text>
<text x="383.5" y="249.7">GND</text>
<text x="145.3" y="263.8">GND</text>
<text x="88.9" y="269.1">GND</text>
<text x="189.4" y="276.1">GND</text>
</g>
<g font-size="4.2" fill="#00f">
<text x="392.5" y="265.6">1.0</text>
<text x="310.9" y="275.2">Your Company</text>
<text x="304" y="283">2023-08-07</text>
</g>
<g font-size="3.9" fill="#00f">
<text x="71.8" y="36.7" transform="rotate(-90 71.8 36.7)">RF</text>
<text x="283" y="53.1">USB_P</text>
<text x="44.9" y="58.3">XTAL_32P</text>
<text x="141.7" y="58.3">XTAL_ESPN</text>
<text x="141.8" y="54.8">XTAL_ESPP</text>
<text x="283.1" y="56.6">USB_N</text>
<text x="50.5" y="65.3">LED_D</text>
<text x="141.8" y="61.9">KNOB_1</text>
<text x="141.8" y="65.4">KNOB_2</text>
<text x="283" y="60.1">USB_P</text>
<text x="283.1" y="63.6">USB_N</text>
<text x="26.2" y="70.7">CHIP_EN</text>
<text x="141.9" y="68.9">USB_P</text>
<text x="53.5" y="72.4">BTN2</text>
<text x="53.5" y="75.9">BTN1</text>
<text x="142" y="72.5">USB_N</text>
<text x="222.9" y="74.5" transform="rotate(-90 222.9 74.5)">XTAL_ESPN</text>
<text x="47.9" y="79.5">TFT_D/C</text>
<text x="183" y="79.6" transform="rotate(-90 183 79.6)">XTAL_ESPP</text>
<text x="46.7" y="86.6">TFT_CLK</text>
<text x="44.3" y="90">TFT_MOSI</text>
<text x="47.3" y="93.6">TFT_RST</text>
<text x="36.8" y="97.1">EMERG_BOOT</text>
<text x="40" y="100.6">TFT_ON_OFF</text>
<text x="234" y="109.4">USB_N</text>
<text x="182.9" y="119.3" transform="rotate(-90 182.9 119.3)">XTAL_32P</text>
<text x="214.7" y="119.9" transform="rotate(-90 214.7 119.9)">XTAL_32N</text>
<text x="234.7" y="116.5">USB_P</text>
<text x="80.7" y="157.1">CHIP_EN</text>
<text x="172.5" y="160.1" transform="rotate(-90 172.5 160.1)">RF</text>
<text x="296.9" y="156.1">BTN2</text>
<text x="14.2" y="183.6">TFT_LEDA</text>
<text x="75.6" y="185.3">EMERG_BOOT</text>
<text x="18" y="197.7">TFT_D/C</text>
<text x="10" y="201.3">TFT_ON_OFF</text>
<text x="14.8" y="208.3">TFT_MOSI</text>
<text x="16.6" y="204.8">TFT_CLK</text>
<text x="17.3" y="211.8">TFT_RST</text>
<text x="298.7" y="212.5">BTN1</text>
<text x="115.4" y="233">LED_D</text>
<text x="203.6" y="238.1">KNOB_2</text>
<text x="50.1" y="254.1">TFT_LEDA</text>
<text x="215.9" y="254.2">KNOB_1</text>
<text x="43" y="266.5">TFT_ON_OFF</text>
</g>
<g font-size="3.9" fill="#800">
<text x="250.5" y="260.9">TITLE:</text>
<text x="379.1" y="265.6">REV:</text>
<text x="287.4" y="275.1">Company:</text>
<text x="378.7" y="275.8">Sheet: 1/1</text>
<text x="287.4" y="282.8">Date:</text>
<text x="336.4" y="282.9">Drawn By: Nazarii Moroz</text>
</g>
<g font-size="3.2" fill="#800">
<text x="41.6" y="6.8">1</text>
<text x="110.8" y="6.8">2</text>
<text x="179.9" y="6.8">3</text>
<text x="249.1" y="6.8">4</text>
<text x="318.2" y="6.8">5</text>
<text x="4.1" y="41.9">A</text>
<text x="405.9" y="41.9">A</text>
<text x="4.1" y="111">B</text>
<text x="405.9" y="111">B</text>
<text x="4.1" y="180.2">C</text>
<text x="405.9" y="180.2">C</text>
<text x="4.1" y="249.3">D</text>
<text x="405.9" y="249.3">D</text>
<text x="41.6" y="287.6">1</text>
<text x="110.8" y="287.6">2</text>
<text x="179.9" y="287.6">3</text>
<text x="249.1" y="287.6">4</text>
<text x="318.2" y="287.6">5</text>
</g>
<g font-size="3.2" fill="#000080">
<text x="142.5" y="35.5">100nF</text>
<text x="142.5" y="32.3">C7</text>
<text x="195.7" y="35.2">HSC</text>
<text x="252.4" y="33.5">USB-C</text>
<text x="373.8" y="33.5">CON</text>
<text x="177.1" y="38.1">C9</text>
<text x="195.4" y="38.3">40MHz</text>
<text x="291" y="37.1">FUSE1</text>
<text x="22.6" y="47.6">R1</text>
<text x="40.6" y="45.5">10uF</text>
<text x="40.6" y="42.3">C1</text>
<text x="54.7" y="45.5">100nF</text>
<text x="54.7" y="42.3">C2</text>
<text x="174" y="43">10pF</text>
<text x="20.8" y="51.1">10k</text>
<text x="339.2" y="52.9">C15</text>
<text x="211.8" y="58.9">10pF</text>
<text x="212" y="54.3">C8</text>
<text x="340.2" y="56.4">10uF</text>
<text x="19.9" y="63.5">C3</text>
<text x="19.2" y="68.8">10uF</text>
<text x="303.7" y="70.2">5.1k</text>
<text x="303.7" y="67">R2</text>
<text x="293.2" y="75.8">R3</text>
<text x="293.2" y="79">5.1k</text>
<text x="34.9" y="88.2">C4</text>
<text x="195.6" y="86.4">LSC</text>
<text x="376.5" y="84.6">JUMP1</text>
<text x="34.1" y="93.5">100nF</text>
<text x="189.1" y="99.7">C11</text>
<text x="201.8" y="99.8">C10</text>
<text x="96.5" y="106.5">ESP32</text>
<text x="155.2" y="105.8">C6</text>
<text x="188.9" y="104.8">10pF</text>
<text x="198.4" y="104.8">10pF</text>
<text x="264.7" y="104.1">ESD</text>
<text x="84.7" y="110">ESP32-C3FN4_C5143572</text>
<text x="137.6" y="112.5">100nF</text>
<text x="137.6" y="109.4">C5</text>
<text x="155.2" y="109">100nF</text>
<text x="325.1" y="123.5">C12</text>
<text x="322.1" y="130.5">2.2uF</text>
<text x="340.8" y="130.5">R7</text>
<text x="340.8" y="133.7">330</text>
<text x="388.4" y="137.2">330</text>
<text x="388.4" y="134.1">R6</text>
<text x="354.5" y="141.7">BAT_MAN</text>
<text x="342.2" y="147">LED1</text>
<text x="357.7" y="145.9">GX4057</text>
<text x="389.5" y="149.9">LED2</text>
<text x="114" y="151.6">RST</text>
<text x="115.2" y="161.1">C19</text>
<text x="275.2" y="161.1">BTN2</text>
<text x="51.4" y="167.5">DISPLAY</text>
<text x="115.2" y="164.3">100nF</text>
<text x="177.8" y="167.8">1pF</text>
<text x="177.8" y="164.6">C16</text>
<text x="197.5" y="166">L2</text>
<text x="212.9" y="167.1">2450AT18A100E</text>
<text x="213" y="163.9">RF</text>
<text x="348" y="165.8">1k</text>
<text x="354.5" y="164.6">R5</text>
<text x="47.6" y="171.1">ST7789_FRONT</text>
<text x="197.5" y="169.2">3.9nH</text>
<text x="275.7" y="173.1">100nF</text>
<text x="275.7" y="169.9">C18</text>
<text x="348" y="169.3">1k</text>
<text x="354.5" y="168.2">R4</text>
<text x="121" y="179.9">BOOT</text>
<text x="192.2" y="176.4">L3</text>
<text x="198.5" y="176.4">2.7nH</text>
<text x="298.4" y="179.5">10k</text>
<text x="298.4" y="176.4">R14</text>
<text x="124" y="189.3">C20</text>
<text x="124" y="192.5">100nF</text>
<text x="359.8" y="195.6">2.2uH</text>
<text x="359.8" y="192.4">L1</text>
<text x="357" y="202.9">BUCK</text>
<text x="350.8" y="206.3">TPS63001DRCR</text>
<text x="199.8" y="220.7">R12</text>
<text x="276.9" y="217.6">BTN1</text>
<text x="95.8" y="225.7">R17</text>
<text x="199.8" y="223.9">10k</text>
<text x="277.4" y="226.3">C17</text>
<text x="326.8" y="222.3">C13</text>
<text x="390.5" y="222.2">C14</text>
<text x="397.5" y="222.2">C21</text>
<text x="95.8" y="228.8">0</text>
<text x="182.2" y="230.9">R10</text>
<text x="277.4" y="229.6">100nF</text>
<text x="300.2" y="232.8">R15</text>
<text x="324.3" y="229.3">10uF</text>
<text x="389.6" y="229.3">10uF10uF</text>
<text x="99.6" y="239.6">LED3</text>
<text x="182.2" y="234.1">0</text>
<text x="300.2" y="236">10k</text>
<text x="31" y="244">FET1</text>
<text x="99.6" y="242.9">WS2812B-4020</text>
<text x="221" y="243.3">10k</text>
<text x="221" y="240.1">R13</text>
<text x="30.5" y="246.9">SE7401U</text>
<text x="156.6" y="250">0</text>
<text x="156.6" y="246.8">R8</text>
<text x="195.4" y="250">0</text>
<text x="195.4" y="246.8">R11</text>
<text x="174.6" y="254">ENC</text>
<text x="16.5" y="261">R16</text>
<text x="183.1" y="262.4">0</text>
<text x="183.1" y="259.2">R9</text>
<text x="13.8" y="264.6">10k</text>
</g>
<g font-size="3.2" fill="#00f">
<text x="243" y="40.8">2</text>
<text x="243" y="37.3">1</text>
<text x="246.5" y="39.1">SHELL</text>
<text x="270.1" y="40.8">B4A9</text>
<text x="287.3" y="39.1">1</text>
<text x="303.4" y="39.1">2</text>
<text x="371.8" y="37.3">3</text>
<text x="375.2" y="39.1">3</text>
<text x="73.7" y="46.1">1</text>
<text x="77.2" y="47.9">LNA_IN</text>
<text x="102" y="42.9" transform="rotate(-90 102 42.9)">33</text>
<text x="103.4" y="47.6" transform="rotate(-90 103.4 47.6)">EP</text>
<text x="246.5" y="42.6">SHELL</text>
<text x="259.7" y="42.6">VBUS</text>
<text x="262.1" y="46.1">CC2</text>
<text x="270.1" y="44.3">B5</text>
<text x="270.1" y="47.9">A8</text>
<text x="371.8" y="47.9">1</text>
<text x="371.8" y="44.3">2</text>
<text x="375.2" y="46.1">2</text>
<text x="128.9" y="53.2">30</text>
<text x="259.9" y="49.6">SBU1</text>
<text x="262.2" y="53.2">DP2</text>
<text x="270.1" y="51.4">B6</text>
<text x="375.2" y="49.6">1</text>
<text x="73.7" y="56.7">4</text>
<text x="77.2" y="58.5">XTAL_32K_P</text>
<text x="115" y="58.5">XTAL_N</text>
<text x="115.5" y="54.9">XTAL_P</text>
<text x="128.9" y="56.7">29</text>
<text x="261.7" y="56.7">DN1</text>
<text x="270.1" y="54.9">A7</text>
<text x="270.1" y="58.5">A6</text>
<text x="371.8" y="54.9">4</text>
<text x="375.2" y="56.7">4</text>
<text x="73.7" y="60.2">5</text>
<text x="73.7" y="63.7">6</text>
<text x="77.2" y="62">XTAL_32K_N</text>
<text x="77.2" y="65.5">GPIO2</text>
<text x="116.3" y="65.5">U0RXD</text>
<text x="116.5" y="62">U0TXD</text>
<text x="128.9" y="63.7">27</text>
<text x="128.9" y="60.2">28</text>
<text x="261.7" y="63.7">DN2</text>
<text x="262.2" y="60.2">DP1</text>
<text x="270.1" y="62">B7</text>
<text x="270.1" y="65.5">A5</text>
<text x="73.7" y="67.3">7</text>
<text x="73.7" y="70.8">8</text>
<text x="77.2" y="69">CHIP_EN</text>
<text x="115.2" y="69">GPIO19</text>
<text x="128.9" y="70.8">25</text>
<text x="128.9" y="67.3">26</text>
<text x="259.9" y="70.8">SBU2</text>
<text x="262.1" y="67.3">CC1</text>
<text x="270.1" y="69">B8</text>
<text x="71.6" y="77.9">10</text>
<text x="73.7" y="74.3">9</text>
<text x="77.2" y="72.6">GPIO3</text>
<text x="77.2" y="76.1">MTMS</text>
<text x="115.2" y="72.6">GPIO18</text>
<text x="119.5" y="76.1">SPIQ</text>
<text x="128.9" y="77.9">23</text>
<text x="128.9" y="74.3">24</text>
<text x="243" y="76.1">4</text>
<text x="243" y="72.6">3</text>
<text x="246.5" y="77.9">SHELL</text>
<text x="246.5" y="74.3">SHELL</text>
<text x="259.7" y="74.3">VBUS</text>
<text x="270.1" y="72.6">A4B9</text>
<text x="77.2" y="79.6">MTDI</text>
<text x="115.9" y="83.1">SPICLK</text>
<text x="119.6" y="79.6">SPID</text>
<text x="128.9" y="81.4">22</text>
<text x="71.6" y="84.9">12</text>
<text x="71.6" y="88.4">13</text>
<text x="77.2" y="86.7">MTCK</text>
<text x="115.6" y="86.7">SPICS0</text>
<text x="128.9" y="88.4">20</text>
<text x="128.9" y="84.9">21</text>
<text x="375.3" y="88.4">1</text>
<text x="71.6" y="92">14</text>
<text x="71.6" y="95.5">15</text>
<text x="77.2" y="90.2">MTDO</text>
<text x="77.2" y="93.7">GPIO8</text>
<text x="117" y="90.2">SPIWP</text>
<text x="117.2" y="93.7">SPIHD</text>
<text x="128.9" y="92">19</text>
<text x="375.3" y="92">2</text>
<text x="378.8" y="90.2">1</text>
<text x="378.8" y="93.7">2</text>
<text x="71.6" y="99">16</text>
<text x="77.2" y="97.3">GPIO9</text>
<text x="77.2" y="100.8">GPIO10</text>
<text x="259" y="107.8">3</text>
<text x="275.2" y="107.8">2</text>
<text x="259" y="114.9">4</text>
<text x="275.2" y="114.9">1</text>
<text x="110.9" y="155.5">1</text>
<text x="123.5" y="155.5">2</text>
<text x="345.3" y="153.7">5</text>
<text x="348.8" y="155.5">STDBY</text>
<text x="362.4" y="151.9">VBAT</text>
<text x="372.4" y="150.2">3</text>
<text x="345.3" y="157.2">6</text>
<text x="348.8" y="159">PROG</text>
<text x="361.6" y="159">CHRG</text>
<text x="372.4" y="157.2">1</text>
<text x="49.1" y="178.4">2</text>
<text x="49.1" y="174.9">1</text>
<text x="53.6" y="179.8">LedC</text>
<text x="53.6" y="176.3">GND</text>
<text x="49.1" y="185.5">4</text>
<text x="49.1" y="181.9">3</text>
<text x="53.6" y="183.3">LedA</text>
<text x="117.9" y="183.7">1</text>
<text x="130.5" y="183.7">2</text>
<text x="49.1" y="189">5</text>
<text x="53.6" y="190.4">GND</text>
<text x="53.6" y="186.9">VDD</text>
<text x="49.1" y="196">7</text>
<text x="49.1" y="192.5">6</text>
<text x="53.6" y="197.4">D/C</text>
<text x="53.6" y="193.9">GND</text>
<text x="49.1" y="203.1">9</text>
<text x="49.1" y="199.6">8</text>
<text x="53.6" y="201">CS</text>
<text x="47.1" y="206.6">10</text>
<text x="53.6" y="208">SDA</text>
<text x="53.6" y="204.5">SCL</text>
<text x="47.1" y="213.7">12</text>
<text x="47.1" y="210.1">11</text>
<text x="53.6" y="215.1">GND</text>
<text x="53.6" y="211.6">RESET</text>
<text x="343.4" y="210.1">4</text>
<text x="348.5" y="211.6">L1</text>
<text x="370.9" y="211.6">L2</text>
<text x="377.8" y="210.1">2</text>
<text x="343.4" y="217.2">5</text>
<text x="343.4" y="220.7">8</text>
<text x="348.5" y="218.6">VIN</text>
<text x="365.7" y="218.6">VOUT</text>
<text x="377.8" y="217.2">1</text>
<text x="343.4" y="227.8">6</text>
<text x="348.5" y="222.1">VINA</text>
<text x="370.7" y="225.7">FB</text>
<text x="377.8" y="224.3">10</text>
<text x="348.5" y="229.2">EN</text>
<text x="368.1" y="232.7">PAD</text>
<text x="377.8" y="231.3">11</text>
<text x="343.4" y="238.4">7</text>
<text x="348.5" y="239.8">PS/SYNC</text>
<text x="177.8" y="245.8" transform="rotate(-90 177.8 245.8)">3</text>
<text x="96.6" y="247.2">1</text>
<text x="100.1" y="249">DIN</text>
<text x="96.6" y="254.2">3</text>
<text x="100.1" y="256">DOUT</text>
<text x="169.1" y="252.5">2</text>
<text x="185.2" y="252.5">1</text>
<text x="177.8" y="261.9" transform="rotate(-90 177.8 261.9)">4</text>
</g>
<g font-size="3.2">
<text x="261.3" y="39.1">GND</text>
<text x="270.1" y="37.3">B1A12</text>
<text x="187.1" y="42.6">4</text>
<text x="206" y="42.6">3</text>
<text x="187.1" y="49.6">1</text>
<text x="206" y="49.6">2</text>
<text x="261.3" y="77.9">GND</text>
<text x="270.1" y="76.1">A1B12</text>
<text x="363.6" y="155.5">GND</text>
<text x="372.4" y="153.7">2</text>
<text x="365.5" y="239.8">PGND</text>
<text x="367.4" y="236.3">GND</text>
<text x="377.8" y="238.4">3</text>
<text x="377.8" y="234.8">9</text>
<text x="96.6" y="257.8">4</text>
<text x="100.1" y="259.5">VSS</text>
</g>
<g font-size="3.2" fill="#f00">
<text x="118.2" y="47.9">VDDA</text>
<text x="128.9" y="46.1">32</text>
<text x="73.7" y="49.6">2</text>
<text x="73.7" y="53.2">3</text>
<text x="77.2" y="51.4">VDD3P3</text>
<text x="118.2" y="51.4">VDDA</text>
<text x="128.9" y="49.6">31</text>
<text x="77.2" y="54.9">VDD3P3</text>
<text x="71.6" y="81.4">11</text>
<text x="77.2" y="83.1">VDD3P3_RTC</text>
<text x="128.9" y="95.5">18</text>
<text x="106" y="100.8">VDD3P3_CPU</text>
<text x="113" y="97.3">VDD_SPI</text>
<text x="128.9" y="99">17</text>
<text x="345.3" y="150.2">4</text>
<text x="348.8" y="151.9">VCC</text>
<text x="96.6" y="250.7">2</text>
<text x="100.1" y="252.5">VDD</text>
</g>
</svg>
